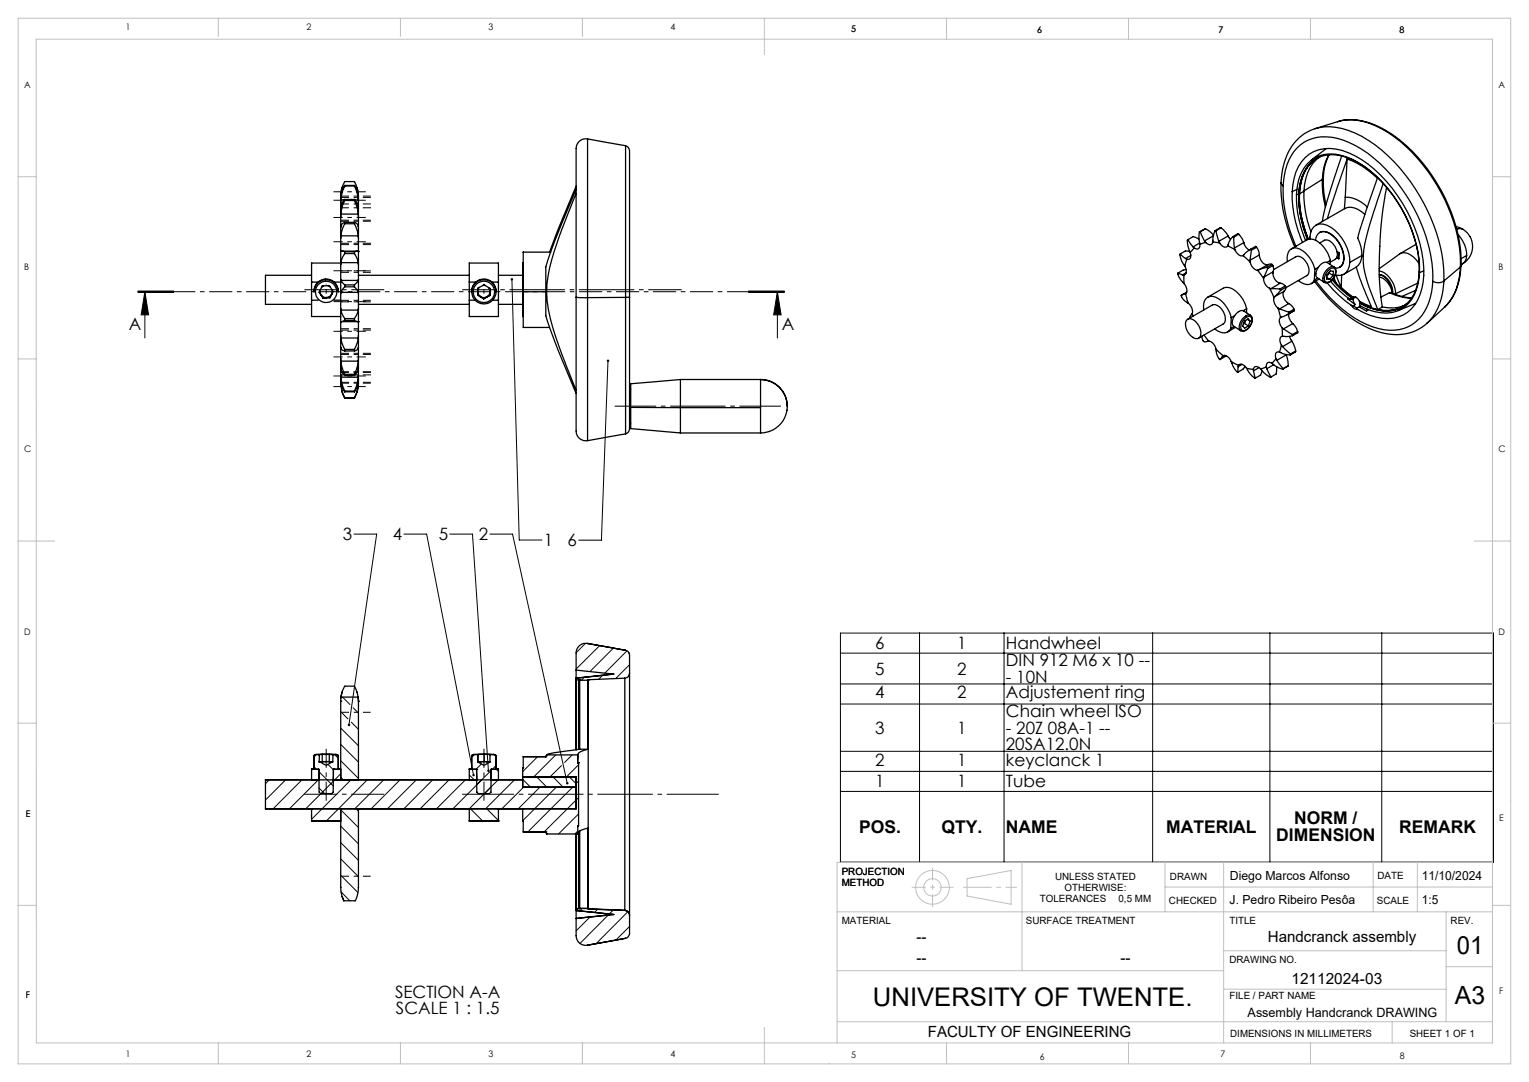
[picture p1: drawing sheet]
<svg xmlns="http://www.w3.org/2000/svg" width="420mm" height="297mm" viewBox="0 0 420 297" stroke-linecap="round" stroke-linejoin="round" font-family="sans-serif">
<g fill="none" stroke="#000" stroke-width=".35">
<path d="M161.4 38.1l10.4 1.9a1.83 1.83 0 0 1 1.1 2.2v39.4M361.3 35.3a13.2 13.2 0 0 0-8.7 10.1l-.7 4.7M361.3 35.3a16.8 16.8 0 0 1 12.7 2.1 46.7 46.7 0 0 1 18.9 22.1 41.5 41.5 0 0 1 3.7 17.6M367.4 33.4a17.2 17.2 0 0 1 14 2.8 45.7 45.7 0 0 1 20 35.6l-.1 1.2M367.4 33.4a15.4 15.4 0 0 1 12.2 2 44.6 44.6 0 0 1 18 21.1 38.9 38.9 0 0 1 3.5 16.8M367.4 33.4l-6.1 1.9M93.6 59.5v2.8M93.6 57.4v2.1M93.6 55.6v1.8M93.6 54.5v1.1M93.6 54v.5M93.6 54h.1"/>
<path d="M93.6 53.4l.5-2.4 .6-1.2h2.7l.8 2.2 .2 1.4M93.6 58.8v.7M93.6 58.8h4.8M93.6 54.9v.7M93.6 53.4v.6M93.6 54.9h1M93.6 53.4h.1M93.7 52.9l-.1 1.1M94 51.5l-.3 1M94.7 54.7v.3M94.7 55l-.6 1.3-.5 2.5M94.7 54.7a3.6 3.6 0 0 0-1.1 2.7"/>
<path d="M94.7 50.9l-.9 1.9-.2 1.2M94.7 50.9v.1M94.7 51l-.6 1.3-.5 2.6M94.7 55h2.7M94.7 54.7h2.7M94.7 51h2.7M94.7 50.9h2.7M97.4 55l.8 2.4 .2 1.4M97.4 54.7v.3M97.4 54.7a3.6 3.6 0 0 1 1.1 2.7M97.4 51l.8 2.4 .2 1.5M97.4 50.9v.1"/>
<path d="M97.4 50.9a7.6 7.6 0 0 1 1.1 4.2v.5M97.4 54.9h1M98.1 51.5l.2 .7M98.3 53.4h.1M98.4 52.8l.1 1.2M98.4 58.8l.1 .7M98.4 54.9l.1 .7M98.4 53.4l.1 .6M98.5 59.5v2.8M98.5 57.4v2.1M98.5 55.6v1.8M98.5 54v.6"/>
<path d="M158.3 40.7a2.54 2.54 0 0 1 3.1-2.5v43.5M158.3 40.8v40.8M158.3 53.1l-.8 1.9a117.5 117.5 0 0 0-6.9 20.7l-.5 4.4M158.3 51.9l-6.5 15.9a20.4 20.4 0 0 0-1.9 11.1v1.2M158.3 51.1l-4.8 11.3-2.5 6.8M171.8 40v41.6M351.9 50.1a39.2 39.2 0 0 0 3.8 17.7M351.9 50.1l.6 .9M352.5 51a15.2 15.2 0 0 1 4.7-11.2 11.7 11.7 0 0 1 11.8-1.3 36.4 36.4 0 0 1 17.2 15 42.4 42.4 0 0 1 7.4 23.7M352.5 51a38.5 38.5 0 0 0 3.5 16.6M355 52.6a12.8 12.8 0 0 1 4.7-10.3 11 11 0 0 1 10.7-.4 35.1 35.1 0 0 1 16.1 16 34.5 34.5 0 0 1 4.4 19.6 11.6 11.6 0 0 1-5.5 9 11.9 11.9 0 0 1-10.7-.6l-1.7-1M355 52.6a32.4 32.4 0 0 0 2.8 13.9"/>
<path d="M356.1 53.3a11.9 11.9 0 0 1 5.1-10 11.1 11.1 0 0 1 9.9 .3 35.5 35.5 0 0 1 16.8 19.8 29.3 29.3 0 0 1 2 11.5M356.1 53.3a29.9 29.9 0 0 0 2.5 12.7M356.2 52l-1.2 .6M356.8 53.3h-.7M356.8 53.3h.1M356.8 53.3a29.3 29.3 0 0 0 2.4 12.5M356.9 53.2a29.5 29.5 0 0 0 2.5 12.5l-.4-.9a29.1 29.1 0 0 1-2.1-11.6zM356.9 53.2h.1M356.9 53.2l-.1 .1M358.2 52.5a28.7 28.7 0 0 0 1.9 11.1M358.2 52.5l-1.3 .7M361.3 43.8a10.2 10.2 0 0 1 9.9-.1 31.5 31.5 0 0 1 13.8 13.7 32.4 32.4 0 0 1 4.8 17.3"/>
<path d="M361.3 43.8a11.2 11.2 0 0 0-4.5 9.5M361.3 43.7a11.4 11.4 0 0 0-4.5 9.6M361.5 43.6a11.1 11.1 0 0 0-4.6 9.6M362.4 43.1a11.2 11.2 0 0 0-4.2 9.4M362.6 43.1a9.6 9.6 0 0 0-5.5 8.3l-.2 1.8M363.2 49.2a25.8 25.8 0 0 0 .9 7.7M363.2 49.2l-5.1 3.3M363.5 48.9l-.3 .3M363.5 48.9a25.3 25.3 0 0 0 .7 7.3M364.3 40.8l-4.1 3.2M365 42.5a13.4 13.4 0 0 0-1.8 6.7M365.1 42.5l-.4 .8a13.4 13.4 0 0 0-1.2 5.6"/>
<path d="M368.5 42.8l-1.4 4.4a102 102 0 0 0-3.9 13.6M369.5 54.1a8.3 8.3 0 0 1 6.1 2.8M369.5 54.1l-.2 3.2M370 43.6a22.1 22.1 0 0 1 8.4 5.3l-3.4 9.7-2 6.7a10.5 10.5 0 0 1 1.1 4.8M370 43.6l-5.4 16.4M370 43.6l-.5 10.5M374.9 58.9a5 5 0 0 0-5.5-1.6l-8 4.5M379.9 50.4l-1.5 4.5a75.7 75.7 0 0 0-3.9 15.3M380.9 51.4a108.8 108.8 0 0 0-1.5 30.7l.3 2.2M85.6 75.6h-12.7v7.9h12.7M85.6 77.4h1.8M85.6 77.4v5"/>
<path d="M87.2 77.6a3.3 3.3 0 0 1 3.7-.7 3.3 3.3 0 0 1 2 3.2 3.3 3.3 0 0 0-3.3-3.3 3.3 3.3 0 0 0-3.3 3.3l.1-1.2zM87.9 79.6l.3 1.3M88.9 78.5l-.6 .4M90.1 78.4l.6 .4M91.2 79.5l.1 .6-.2 .7M91.5 80l-.4 .8M91.8 77.4h1.8M93.6 72.2h-8v5.2M93.6 76.7v3.8M93.6 69v3.6M93.6 72.6v4.1M93.6 65.3v3.7"/>
<path d="M93.6 62.3v3M93.6 76.7v.3M93.6 69h.1M93.6 77l1.1 1.2M93.6 69l1.1 .1M93.6 77h4.8M93.6 72.1v.5M93.6 72.1h4.8M93.6 64.7v.6M93.6 64.7h4.8M93.9 68.9h4.2M94.7 78.2v.5"/>
<path d="M94.7 78.7l-1.1 1.6M94.7 69.1v.5M94.7 69.6l-.6 1-.5 1.5M94.7 61a1.39 1.39 0 0 0-1.1 1.3M94.7 61v.4M94.7 61.4l-.6 1.2-.5 2.1M94.7 78.7h2.7M94.7 78.2h2.7M94.7 69.1h2.7M94.7 69.6h2.7M94.7 61.4h2.7M94.7 61h2.7"/>
<path d="M97.4 78.7l1 1.6M97.4 78.2v.5M97.4 69.6l1 2.5M97.4 69.1v.5M97.4 61.4l.8 2.2 .2 1.1M97.4 61v.4M97.4 61a1.37 1.37 0 0 1 1.1 1.3M98.4 77l-1 1.2M98.4 69l-1 .1M98.4 69h.1M98.4 72.1l.1 .5M98.4 64.7l.1 .6"/>
<path d="M98.5 76.7v3.8M98.5 65.3v7.3M98.5 72.6v4.1M98.5 62.3v3M98.5 75.6h30.4M98.5 76.7l-.1 .3M128.9 77.4v-5.2h8v5.2M128.9 77.4h1.8M128.9 77.4v5M131.7 78.9l-.4 1M132.6 78.3l.7 .1M134.2 78.9l.4 1.2"/>
<path d="M134.6 79.2l-.1 1.9M134.6 79.2l-1.6-1-1.7 .9-.1 1.9 1.7 1.1M134.6 79.2v.9M135.1 77.4h1.8M136.9 75.6h6.7M136.9 77.4v5M143.6 79.9v7h.1M143.6 79.9h.1M143.7 72.2h-.1v7.7M151.3 69.2h-7.6v10.9M323.6 75v.2a4.6 4.6 0 0 0 1.7 2.7M323.6 75l1.2 .5"/>
<path d="M324.2 69.7l-.1 .3a6.3 6.3 0 0 0 1.4 3.1M324.2 69.7l1.4 1.3M324.8 75.5h.4M325.2 75.5l.1 2.4M325.3 77.9a2.28 2.28 0 0 1 .4 2.7M325.5 73.1a1.59 1.59 0 0 1-.3 2.4M325.6 71l.4 .2M325.8 74l-.8 .2-1.4 .8M325.8 74.9l-1 .6M326 71.2l-.5 1.9M326.3 65.8l-.2 .2 .1 .8 .8 2.6M326.3 65.8l1.4 2"/>
<path d="M326.7 69l-1.1-.1-1.4 .8M327 69.4a1.09 1.09 0 0 1 .1 1.2 1.09 1.09 0 0 1-1.1 .6M327.1 70.1l-1.5 .9M327.7 67.8l.4 .3M328.1 68.1l-1.1 1.3M329.4 65.6l-1.7-.7-1.4 .9M329.5 63.7a6.6 6.6 0 0 0 .1 3.4M329.5 66.7l-1.8 1.1M329.6 67.1a.93 .93 0 0 1-.3 1.1 .93 .93 0 0 1-1.2-.1M329.7 63.6l-.2 .1M329.7 63.6l1.2 2.5M330.9 66.1l.3 .5"/>
<path d="M331.1 62.8l1.6 1 .6 .8M331.1 62.8l-1.6 .9M331.1 62.8l-1.4 .8M331.2 66.6l-1.6 .5M333.1 66.4a.91 .91 0 0 1-.7 .8 .91 .91 0 0 1-.9-.4l-.3-.2M333.1 66.4l1.9 .3M333.3 64.7l-2.4 1.4M333.8 63.3a5.9 5.9 0 0 0-.7 3.1M333.8 63.3l.2 .1M334 63.4l.8 2.8M334.8 66.2l.2 .5M335 66.7a1.39 1.39 0 0 0 2.2 .8"/>
<path d="M335.4 62.5l1.4 1.4 .6 .9M335.4 62.5l-1.6 .8M335.4 62.5l-1.4 .9M337.2 67.5l2 1.1M337.4 64.8l.6 1M337.4 64.8l-2.6 1.4M338.6 65l.3 .1M338.6 65l-1 1.3-.4 1.2M338.9 65.1l.2 3M339.1 68.1l.1 .5M339.2 68.6a2.1 2.1 0 0 0 2.3 1.6M340.3 64.3l1 1.4 .4 .9"/>
<path d="M340.3 64.3l-.3-.1-1.4 .8M340.3 64.3l-1.4 .8M341.5 70.2l1.9 1.7M341.7 66.6l.5 1.2 1 .8M341.7 66.6l-2.6 1.5M343.4 71.4v.5M343.4 71.9a2.83 2.83 0 0 0 2 2.3M343.5 68.4l-1.3 1-.7 .8M343.5 68.4l.2 .3M343.7 68.7l-.3 2.7M345.2 67.9l.6 1.3 .1 .8M345.2 67.9l-.3-.3-1.4 .8"/>
<path d="M345.2 67.9l-1.5 .8M345.4 74.2l1.7 2.2M345.8 74.1l-.4 .1M345.9 70a2.54 2.54 0 0 0 2.4 2.6M345.9 70l-2.5 1.4M347.1 76.4a3 3 0 0 0 1.6 2.7M347.2 76.1l-.1 .3M348 73.4l.2 .3M348 73.4l-2.2 .7M348.2 73.7l-1 2.4M348.3 72.6l-2.5 1.5M348.7 79.1l1.3 2.6"/>
<path d="M348.7 79.1l.4 .1M349.1 79.2l2.5 .1M349.4 72.6h-1.1M349.4 72.6l.2 .3M349.4 72.6l-1.4 .8M349.6 72.9l.2 1-.1 .7M349.6 72.9l-1.4 .8M349.7 74.6a2.83 2.83 0 0 0 1.9 3.1M349.7 74.6l-2.5 1.5M349.8 74l6.2-3.5a2.48 2.48 0 0 1 2.8 1.5 2.69 2.69 0 0 1 .2 3.7l-5.8 3.3M351.6 79.3l.2 .4M351.6 77.7l1 .4 .4 .4"/>
<path d="M351.6 77.7l-2.5 1.5M351.8 79.7l-1.6 1.7M352.7 79.9a2.57 2.57 0 0 0 1.3 3.4M352.7 79.9l-2.5 1.5M353 78.5l.2 .3M353 78.5l-1.4 .8M353.2 78.8l-.1 .7-.4 .4M353.2 78.8l-1.4 .9M353.7 71.8a2.79 2.79 0 0 1 2-3.8 7 7 0 0 1 5.3 5.3l.2 .6M354.7 68.3l4.3-2.4a3.3 3.3 0 0 1 3.8 1.1 9.1 9.1 0 0 1 2.6 4.5M359.9 65.6a3.4 3.4 0 0 1 3.6-4.1 11 11 0 0 1 7.2 9.3l.1 1.2M361 76.9a2.37 2.37 0 0 1-3.8 .5l-.5-.4"/>
<path d="M361.1 77.3a36.7 36.7 0 0 0 17.6 13.8 13.2 13.2 0 0 0 13.4-2.5M361.2 73.9l-.2 3M361.4 66a2.34 2.34 0 0 1 1.4-2.3 2.34 2.34 0 0 1 2.6 .5 8.6 8.6 0 0 1 3.7 6.9M361.5 77.1a35.3 35.3 0 0 0 15.5 12.6 11.4 11.4 0 0 0 12.8-2.2 15.7 15.7 0 0 0 3.8-10.3M362 76.3l-1 .6M362.1 73.4l-.9 .5M362.4 76.6l-2.2 1.3M362.5 63.8h.1M362.6 63.8a3.1 3.1 0 0 1 3.7 1 8.5 8.5 0 0 1 2.9 6.2M362.9 72.5l1-.5h.5l2.1 1.3a2.59 2.59 0 0 1-.7 3.7 1.65 1.65 0 0 1-2 .5l-1.9-1.2a2.31 2.31 0 0 1 .4-3.1zM363.7 66a2.78 2.78 0 0 1 3.2 2.1l.4 1M363.9 65.9l-1.4 .8"/>
<path d="M364.5 76.2l.8 .5M364.5 75.7l.2-.2zM364.5 77.6l.1 .1a32.9 32.9 0 0 0 6.6 6.1M364.9 74.2a1.06 1.06 0 0 1 1-.6 1.06 1.06 0 0 1 1 .8 2.95 2.95 0 0 1-2.5 3.1 1.63 1.63 0 0 1-.1-2.6zM365.1 74.8l-.4 .7M365.1 75l1.1 .6M365.1 75l-.4 .5M365.2 74.7l-.1 .3M365.4 71.5l-.9 .5M365.4 71.5v1.1M365.5 77.2a29.5 29.5 0 0 0 5.2 4.9M365.9 76.8a32.3 32.3 0 0 0 5.5 5 30.9 30.9 0 0 1-5.5-5z"/>
<path d="M366.2 75.6l-.9 1.1M366.2 75.6l.1-1.1-.9-.1-.9 1-.1 1.2 .9 .1M366.4 76.2l.6 1.4-.9-.9 .9 1 4.5 4M366.5 73.3a2.48 2.48 0 0 0-2.8 1.8 1.8 1.8 0 0 0 .1 2.4M367 75.5l1.4 3.4M367.2 70.7l-.5 .5-1.3 .8M367.3 69.1l-.1 1.6M367.3 69.1l.5 .4v1.5l-.6-.3M367.7 69.4l.1 1.5M368.4 78.9l3.2 2.6M368.5 75.5l-.1 3.4M369.1 71.1a2.16 2.16 0 0 1-2.3 2.5"/>
<path d="M369.2 71a2.4 2.4 0 0 1-1.2 2.3M369.2 71l-.1 .1M370.8 72a3.1 3.1 0 0 1-4 3.5M372.6 73.3l1.6 4.9 2.5 6-3.3-1.5M372.6 73.3l-3.4 2M374.1 70.1a3.8 3.8 0 0 1-1.5 3.2M374.1 70.1l.4 .1M374.1 70.1l-3.3 1.9M374.5 70.2a29.7 29.7 0 0 0 2.8 11.8l1.2 3M378.8 74.4a6.4 6.4 0 0 1 4.5 6.2M378.9 76.1a5.1 5.1 0 0 1 3.5 4M378.9 75.4a4.6 4.6 0 0 1 3.7 4.7"/>
<path d="M378.9 75.5a4.7 4.7 0 0 1 3.5 4.6M388.8 79.7l-3.7 1.7M389 67.1l-4.4 2.5M389.4 77.7l-6.1 2.9M389.8 74.7a10.9 10.9 0 0 1-4.7 9.6M389.8 72.4l-.2-.3a5.3 5.3 0 0 0-4.3-2.7l-.9 .3-5.6 4.1M389.8 74.7l.1 .2M389.9 74.9a11.5 11.5 0 0 1-5 10 11.5 11.5 0 0 1-11.4-1.1l.1-.5M391.1 74.3l-1.2 .6M396.6 77.1a2.88 2.88 0 0 1-3 .1M396.6 77.1a15.7 15.7 0 0 1-4.6 11.5l4.8-4.3M399.9 62.2l2.1 .8"/>
<path d="M400.1 62.9a1.96 1.96 0 0 1 1.9 .1M400.5 64.4l.2 .2a8.4 8.4 0 0 1 2.2 5.5M401.1 73.3a15.5 15.5 0 0 1-4.3 11M401.1 73.3l-4.5 3.8M401.3 73a15.8 15.8 0 0 1-4.5 11.3M401.3 73l-.2 .3M401.7 72.4l-.4 .2M402 63a5.5 5.5 0 0 1-.3 9.4 2.41 2.41 0 0 0 1.2-2.3M402.9 70.1l-1.5 .9M85.6 82.4v4.5h8M85.6 82.4h1.8M87.7 80.2l1 1.6"/>
<path d="M87.7 80.2l.8-1.7 2-.1 1 1.6-.9 1.7M87.7 80.2l.5 .7M88.2 80.9a1.66 1.66 0 0 0 1.5 .8M89.7 81.7l-1 .1M90.6 81.7l-1.9 .1M90.6 81.6v.1M90.6 81.6l-.9 .1M91.1 80.8a1.68 1.68 0 0 1-1.4 .9M91.1 80.8l-.5 .8M91.8 82.4h1.8M93.6 84.7v7.5M93.6 80.5v4.2"/>
<path d="M93.6 95.4a1.1 1.1 0 0 0 1.1 .9M93.6 92.2v3.2M93.6 95.4v3M93.6 98.4v2.3M93.6 88.3h.1M93.6 84.7v.4M93.6 92.2v.6M93.6 98.4v.7M93.6 85.1l1.1 2.4M93.6 92.8l.2 1.1 .9 2M93.6 99.1l.2 1.3 .9 2.4M93.6 80.3v.2"/>
<path d="M93.6 80.3h4.8M93.6 85.1h4.8M93.6 92.8h4.8M93.6 99.1h4.8M93.7 88.3h4.6M94.7 87.5v.4M94.7 87.9l-1.1 .4M94.7 95.9v.4M94.7 87.5h2.7M94.7 87.9h2.7M94.7 95.9h2.7M94.7 96.3h2.7"/>
<path d="M97.4 87.9l1 .4M97.4 87.5v.4M97.4 95.9v.4M98.4 85.1l-1 2.4M98.4 88.3h.1M98.4 92.8l-1 3.1M98.4 99.1l-.5 2.4-.5 1.3M98.4 80.3l.1 .2M98.5 84.7v7.5M98.5 80.5v4.2M98.5 92.2v2.8a1.19 1.19 0 0 1-1.1 1.3M98.5 95.3v3.1"/>
<path d="M98.5 98.4v2.3M98.5 83.5h30.4M98.5 84.7l-.1 .4M98.5 92.2l-.1 .6M98.5 98.4l-.1 .7M128.9 82.4v4.5h8v-4.5M128.9 82.4h1.6M129.6 80.1a3.3 3.3 0 0 1 3.3-3.5 3.3 3.3 0 0 1 3.3 3.5M131.2 80.1l.4 .9 .4 .4M131.2 80.9l.8 .5M132 81.4l.9 .5M132.9 81.9v.2"/>
<path d="M134.5 81.1l-1.6 1M134.5 81.1l-1.6 .8M134.6 80.1a1.65 1.65 0 0 1-2.6 1.3M135.3 82.4h1.6M136.9 83.5h6.7M143.7 80.1v9.7M143.7 89.9h7.3M143.7 80.1h6.2M149.9 80.1v1.2a19.1 19.1 0 0 0 1.7 10.4l6.7 16.3M149.9 80.1h.2M150.1 80.1a57.8 57.8 0 0 0 4.7 18.3l3.5 8.7M158.3 81.6v31.7a20.6 20.6 0 0 0 .3 6.3 2.64 2.64 0 0 0 2.8 1.3"/>
<path d="M158.3 81.6l3.1 .1M161.4 81.7v39.2M171.8 81.6v37.5M171.8 81.6l-10.4 .1M172.9 81.6v36.1a1.44 1.44 0 0 1-1.1 1.4M172.9 81.6h-1.1M325.4 80.7l-1 .4 .2 .4a3.7 3.7 0 0 0 1.8 1.7M325.5 80.7h-.1M325.7 80.6l.7 2.6M325.7 80.6l-.1 .1M325.8 80.5l-.4 .2M326 80.2l-1.4 .8"/>
<path d="M326 87.8a2.27 2.27 0 0 1 3.1 1.4 2.75 2.75 0 0 1 .1 3.6 3 3 0 0 1-3.3-2.4l-.3-1.7zM326.2 87.6l6.8-3.9a2.93 2.93 0 0 1 3.3 2.5 2.17 2.17 0 0 1-.3 2.7l-6.8 3.9M326.4 83.2a2.86 2.86 0 0 1 1.1 2.9M327.5 86.1l-.7 1.2M327.5 86.1l.3 .6M330.2 92.3l.4 1.4 .7 .1 .7-.2M330.7 85.1a2.78 2.78 0 0 1 2-3.8 7.4 7.4 0 0 1 5.5 5.9M330.8 92l1.2 1.6M331.7 81.6l4.3-2.5a3.7 3.7 0 0 1 4.3 1.6l1.2 1.6 .9 2.4M332 93.6a2.69 2.69 0 0 1 2 2.3M334 95.9l2 1.7M334 95.9a3.6 3.6 0 0 0 1 2.6l.1 .2"/>
<path d="M335.8 97.9l-.7 .8M336 97.6a1.93 1.93 0 0 1 2.2 1.6M336 97.6l-.2 .3M336.3 97.5l-.5 .4M336.8 97.7l-1.7 1M338.1 90.2a2.22 2.22 0 0 1-3.4 .7l-1-.6M338.2 99.2l2 1.1M338.2 99.2l.9 2.1 .9 .9M338.2 87.2l-.1 3M339 89.6l-.9 .6M339.2 86.6l-1 .6M339.4 89.8l-2.2 1.3"/>
<path d="M341.8 87.6a1.15 1.15 0 0 1 1-.8 1.15 1.15 0 0 1 1.1 .7 3.1 3.1 0 0 1-2.4 3.3 1.33 1.33 0 0 1-.4-2.1zM341.8 88.8l1.1 .7M342.1 88.1l-.5 .8 .2-.1M342.1 88.1l-.3 .7M342.1 88v.1M342.4 84.7l-.9 .6M342.4 84.7v1.2M342.7 87.7l.7 .5M343.4 88.2l-.5-.7-1.1 .7-.5 1.3 .6 .6 1-.6M343.4 88.2l-.5 1.3M343.5 86.6a2.65 2.65 0 0 1-.8 3.7l-.9 .6-1-.1M343.5 86.6l-1.9-1.3a2.98 2.98 0 0 0-3.1 3.1l.3 1.1 2 1.3"/>
<path d="M343.5 86.6a2.61 2.61 0 0 0-2.9 2.2l-.2 1.2 .4 .8M349.4 99.7a.92 .92 0 0 0-1.2-.1 .92 .92 0 0 0-.4 1.1M349.4 99.7l1 .8 1.9 .8M350 81.7a2.75 2.75 0 0 0 1 2.9M350.2 81.4l-.2 .3M350.5 98.4l-1.1 1.3M350.5 98.4l.2 .5M350.7 98.9l1.8 2.3M351 84.6l.8 2.6M351 84.6l.5 .2M351.4 96.6a.96 .96 0 0 0-1 .4 .96 .96 0 0 0 0 1.1l.1 .3M351.4 96.6a5.7 5.7 0 0 0 3 .8"/>
<path d="M351.5 84.8l2.5 .9M351.8 87.2a2.08 2.08 0 0 0 .4 2.8M352 94.7l-.6 1.9M352 94.7l.3 .4M352.2 90v2.3M352.2 90l.4 .3M352.2 92.3a1.35 1.35 0 0 0-.4 2.1l.2 .3M352.3 95.1l2.2 2.1M352.6 90.3l2.4 1.5M353.2 97.3l.1 .1M353.3 97.4l.3 .8 .3 2.2M353.3 97.4l-2.6 1.5"/>
<path d="M354 83.3l1.1 .9 .4 .7M354 83.3l-2.5 1.5M354 85.7l.2 .3M354 86.1a2.95 2.95 0 0 0 1.1 2.7M354.2 86l-2.4 1.2M354.2 92.3l.7 1.4M354.5 97.2l-.1 .2M354.9 93.7l1 2.6M354.9 93.7l-2.6 1.4M355 91.8l.1 .3M355.1 92.1l-.9 .3-2-.1M355.1 88.8l1 1.3 .3 .9"/>
<path d="M355.1 88.8l-2.5 1.5M355.5 84.9l.1 .3M355.5 84.9l-1.5 .8M355.6 85.2l-2 1.2M355.6 85.2l-1.4 .8M355.9 96.3l-.1 .3-1.4 .8M355.9 96.3l-1.4 .9M356.4 91l.1 .3-1.4 .8M356.4 91l-1.4 .8M370.2 81.7v.4l2 1.5M370.7 82.1l.5 .1M371.2 83.8a1.86 1.86 0 0 0 1.8 1.1"/>
<path d="M371.2 83.8l.7 .2M371.3 81.9l-.6 .2M371.3 81.9l-.1 .3M371.5 81.7l-.2 .2M371.6 81.5a1.55 1.55 0 0 1 1.8 1.2M371.6 81.5l-.1 .2M371.7 82l.5 1.6M371.7 82h.1M371.7 82l-.5 .2M371.9 84l.8 .5M372.2 83.6l-.3 .4M372.4 81.6l-.7 .4"/>
<path d="M372.7 84.5l.3 .4M373.3 84.3l-.6 .2M373.3 84.3l2.1 1.1M373.4 82.7l.4 .4M373.6 83.3a11.8 11.8 0 0 0 11.2 1.2M373.6 83.2a11.8 11.8 0 0 0 11.2 1.3M373.6 83.2v.1M373.8 83.1a11.6 11.6 0 0 0 11.2 1.2M373.8 84.1l-.5 .2M373.8 83.1l-.2 .1M375.4 84.8v.3M375.4 85.1v.3"/>
<path d="M375.7 84.9l-.3 .2M375.9 85l-.5 .4M379.7 84.3l-1.2 .7M381.7 80.4l.3-.1a16.2 16.2 0 0 0 5.8 1.5M381.7 80.4a14.4 14.4 0 0 0 6 1.4M381.7 80.4l-2.4 1.2M382.4 80.1v.3M382.6 80.1l-.1 .4M382.6 80.1l-.2 .2M383.3 80.6v.2M385.1 84.2l-.3 .3M385.4 84.1l-.3 .1"/>
<path d="M385.6 83.9a10.1 10.1 0 0 1-5.9 .4M386.4 83.4a8.7 8.7 0 0 1-7.9 1.6M388.9 83.3l-4.9 2M93.6 104.9v1.1M93.6 100.7a3 3 0 0 0 1.1 2.4M93.6 100.7v2.1M93.6 104.1a6 6 0 0 0 1.1 3.5M93.6 102.8v1.3M93.6 104.1v.8M93.6 102.8v.7M93.6 104.9v.7M93.6 103.5l.2 1.4 .9 2.4"/>
<path d="M93.6 105.6l.2 1.4 .9 2.2M93.6 103.5h4.8M93.6 105.6h.2M93.8 107.1l.9 2.2M94.7 102.8v.3M94.7 107.3v.3M94.7 109.2v.1M94.7 102.8h2.7M94.7 103.1h2.7M94.7 107.3h2.7M94.7 107.6h2.7M94.7 109.2h2.7"/>
<path d="M94.7 109.3h2.7M97.4 102.8v.3M97.4 107.3v.3M97.4 109.2v.1M98.2 105.6h.2M98.4 103.5l-.5 2.5-.5 1.3M98.4 105.6l-.5 2.4-.5 1.2M98.5 104.9l-.4 2.7-.7 1.7M98.5 100.7a3 3 0 0 1-1.1 2.4M98.5 100.7v2.1M98.5 104.1a6.1 6.1 0 0 1-1.1 3.5M98.5 102.8v1.3"/>
<path d="M98.5 104.1v.8M98.5 102.8l-.1 .7M98.5 104.9l-.1 .7M171.8 119.1l-10.4 1.9M172.9 106.9h.3M172.9 116.2h.3M172.9 111.8h.3M173.2 111.8l13.7 .1M186.9 104.2h22M186.9 104.2l-13.7 1.1v6.5M186.9 104.2v7.7M186.9 111.9v6.9"/>
<path d="M186.9 111.9h22M208.9 104.2a7.3 7.3 0 0 1 7.4 7.3M208.9 104.2v7.7M208.9 111.9v6.9M208.9 104.2h.1M216.3 111.5a7.3 7.3 0 0 1-7.4 7.3h-22l-13.7-1.2v-5.8M340.1 100.6l-.1 1.6M340.2 100.3a1.24 1.24 0 0 1 2 .4l.2 .4M340.2 100.3l-.1 .3M341.2 100l-1.1 .6M342 100.6l-.6 .7-1.4 .9M342.4 101.1l1.9 .3"/>
<path d="M342.4 101.1a5.7 5.7 0 0 0 2.3 2.7h.1M344.3 101.8l.5 2M344.3 101.4v.4M345.9 100.9l-1.6 .9M346.3 101.2a1.02 1.02 0 0 0-1.1-.6 1.02 1.02 0 0 0-.9 .8M346.3 101.2a5.9 5.9 0 0 0 2.7 2.3h.1M346.7 101.8l-.4 1.2-1.5 .8M347.8 100.7l-1.5 .5M347.8 100.7l.2 .5M348 101.2l1.1 2.3M349.9 100.1l-1.9 1.1M350.7 100.7l-.1 2-1.5 .8"/>
<path d="M352.5 101.2l-.2 .1M353.9 100.4l-1.6 .9M353.9 100.4l-1.4 .8M161.4 176.6l10.4 1.9M161.4 176.6a2.63 2.63 0 0 0-3.1 2.6v4.7M161.4 176.6h.1M171.8 178.5a1.37 1.37 0 0 1 1.1 1.3v5M172.8 179.2v.1M93.6 192.5h.1M93.6 192.4v21.7M93.7 191.3l-.1 1.2M93.7 191.3l.4-1.8 .6-1.2h2.7l.7 1.9 .3 1.1"/>
<path d="M93.7 191.3h4.7M93.8 190.4l-.2 1.2M94 189.9l-.1 .3M98.1 189.9v.1M98.4 191.2l.1 1.3M98.4 191.3l.1 1.2M98.5 192.5h.1M98.5 192.5v21.6M158.3 183.9l10.3 1.1M158.3 183.9v21.9v-19.6M158.3 186.2h.1M158.3 186.2l.2 .3 .4 .2"/>
<path d="M158.9 186.7v19M158.9 186.7h.1M159 186.7h.2M159 186.7v19M159.2 186.7h.1M159.2 186.8v18.9M159.2 186.7h2.3M161.5 186.8v18.9M161.5 186.7h.1M161.6 186.6v62.8M161.6 186.6l-.1 .1M168.6 185l-10.3 1.1"/>
<path d="M168.6 185l-10.3 1.2M171.6 186.2v63.7M171.6 186.2l-10 .4M172.9 184.8a1.37 1.37 0 0 1-1.3 1.4M172.9 184.8v66.4M85.6 211.2h2v2.9M86.3 207.5h.1M86.3 207.5v3.7v-3.5M86.3 211h-.7v3.1M86.6 207.1l-.3 .4M86.6 207.1h1.1M86.8 207.1l-.5 .2"/>
<path d="M87.4 211.2l.2 .1 .1 6.1 .4 .4h3l.4-.4 .1-6.1 .2-.1M87.5 211.2h.1M87.7 209.2h.2M87.7 207.1v2.1M87.9 209.2l1.7 .8 1.7-.8M88.1 209.1l-.2 .1M88.1 209.1l-.4 .1M88.5 207.1h2M88.5 207.1h-.8M88.5 207.1v2M88.5 209.1h-.4M88.5 209.1h2"/>
<path d="M90.5 207.1h1M90.5 209.1h.5M90.5 207.1v2M91 209.1h-2.9M91 209.1l.3 .1M91 209.1h.4M91.6 211.2l-.1 2.9M91.6 211.2h.1M91.6 211.2h2M92.1 207.1h-5.5M92.1 207.1h.4M92.2 207.1l.6 .2"/>
<path d="M92.5 207.1l.4 .4M92.5 207.1h-1l-.1 2.1h-.1M92.9 207.5h.1M92.9 207.5v3.7v-3.5M92.9 211h.7M128.9 211.2h2M129.6 207.5h.1M129.6 207.5v3.7v-3.5M129.6 211h-.7v3.1M130 207.1l-.4 .4M130 207.1h1.2M130.2 207.1l-.6 .2"/>
<path d="M130.8 211.2l.1 .1 .1 6.1 .4 .4h3l.5-.4v-6.1l.2-.1M130.9 211.2l.1 2.9M130.9 211.2h.1M131.2 209.2h.1M131.2 209.2l1.7 .8 1.7-.8M131.2 207.1v2.1M131.3 207.1h-.1M131.3 207.1v2M131.3 209.1l-.1 .1M131.3 209.1h.8M132.1 209.1l-.9 .1M132.1 209.1h1.7"/>
<path d="M133 207l1.6 .1M133 207l-1.7 .1M133 209.1h.8M133 207v2.1M133 209.1h-.9M133.8 209.1l.8 .1M133.8 209.1h.8M134.6 207.1h1.3M134.6 207.1v2.1M134.6 207.1h.1M135.5 207.1h-5.5M135.5 207.1h.4"/>
<path d="M135.5 207.1l.6 .2M135.9 207.1l.3 .4M136.2 207.5v3.7v-3.5M136.2 207.5h.1M136.2 211h.7v3.1M136.9 211.2h-2v2.9M143.6 210.7h.1M143.6 213.2h14.7v8.8M143.6 214.1l-70.7-.1v8M143.6 210.7v5.4h14.7M143.6 213.4h14.7v8.6M143.6 213.3h14.7"/>
<path d="M149.9 207.7h.1M149.9 207.7h-6.2v3M150.1 207.2l-.2 .5M150.1 207.2h8.6M158.7 209.4h.2M158.7 207.2v2.2M158.9 209.4h.1M158.9 209.4v17.3M159.2 205.7l-7 .9-2 .5M159.2 205.7h2.3M161.5 205.7l-2 .6-.7 .5-.1 .4M72.9 222h.1"/>
<path d="M85.6 225.4h.1M85.6 222v3.4M85.6 225.4h8M93.6 222v21.6l.3 2.4 .5 1.3M98.5 222v21.6a8.8 8.8 0 0 1-.9 3.7h-3.2M128.9 225.4h.1M128.9 222v3.4M128.9 225.4h8M136.9 225.4h.1M136.9 222v3.4M143.6 225.4h.1M143.6 222v3.4"/>
<path d="M143.7 228.4h6.2l.3 .5M143.7 225.4v2.9h6.2l.3 .6M150.2 228.9h.1M158.3 222h-85.4M158.7 226.7h.2M158.7 226.7v2.2h-8.5M158.7 228.8a1.12 1.12 0 0 1 1.1-1l1.7-.5v22M158.9 228.4v20.9M159 228.3v21M159.2 228.1v21.2M94 246.1l.4 1.2M158.3 249.9l10.3 1.1"/>
<path d="M158.3 249.8v-20.9v23.2M158.3 252.1v4.7a2.61 2.61 0 0 0 3.1 2.6M158.9 249.3l-.4 .2-.2 .4M158.9 249.4l-.4 .2-.2 .3M158.9 249.3v.1M158.9 249.3h.1M159 249.3l.2 .1M159 249.3v.1M159.2 249.3l-.2 .1M159.2 249.3h2.3M161.4 259.4h.1M161.5 249.3h.1"/>
<path d="M161.5 249.3l.1 .1M161.5 249.4l.1 .1M161.6 249.5l10 .4M161.6 249.4l10 .5M161.6 249.5h.1M168.4 251l-10.1 1.1M168.6 251l-10.3 1.1M171.6 249.9a1.39 1.39 0 0 1 1.3 1.3v5.1a1.44 1.44 0 0 1-1.1 1.3M171.6 249.9l.5 .1 .6 .6M171.6 249.9h.1M171.8 257.6l-10.4 1.9M171.8 257.6l-10.4 1.8"/>
<path d="M172.9 251.2h.1"/>
<circle cx="89.6" cy="80.1" r="2.94"/>
<circle cx="132.9" cy="80.1" r="3.3"/>
<circle cx="132.9" cy="80.1" r="2.92"/>
</g>
<g fill="none" stroke="#000" stroke-width=".27">
<path d="M37.8 79.9h10M140.6 76.7l2 71.5h6.3M205.5 79.9h10M37.8 80.3h10zM37.8 80.1h10M39.8 80.1l1 6.3h-2zM39.8 80.1v12.7M167 99.1l-1.8 49.2h-6.2M205.5 80.1h10M205.5 80.3h10M213.5 80.1l1.1 6.3h-2.1zM213.5 80.1v12.7"/>
<path d="M97.2 146.6h6.3l-7.7 52.4M110.9 146.6h6.3l12.9 66.2M123.5 146.6h6.3l4.4 65M134.5 146.6h6.3l15 68.4M160.8 176.6l-2.5 2.6M164.7 177.2l-6.4 6.5M168.5 177.9l-6.4 6.4M172.2 178.6l-6.1 6.2M230.9 173.8h179.3v62.8h-179.3zM230.9 179.3h179.3M252.6 173.8v62.8M275.8 173.8v62.8"/>
<path d="M316.6 173.8v62.8M348.8 173.8v62.8M379.6 173.8v62.8M93.6 199.8l4.9 4.9M93.6 195.3l2 2M94.1 191.3l2 2.1M96.5 198.2l2 2M97 194.3l1.5 1.4M160.5 185.9l-.8 .8M165.5 185.4l-1 1M172.9 182.5l-3.8 3.8M230.9 187.7h179.3"/>
<path d="M230.9 193.2h179.3M74 214.1l-1.1 1M78.5 214.1l-5.6 5.5M82.9 214.1l-7.9 7.9M85.9 211.2l-.3 .2M86.3 210.5l.7 .7M87.4 207.1l.3 .3M87.6 213.9l-8.1 8.1M87.6 211.8l3.9 4M87.6 216.3l1.5 1.5M90.1 209.8l1.5 1.5M91.9 207.1l1 1"/>
<path d="M93.6 212.4l-9.6 9.6M93.6 213.3l.7 .8M93.6 208.8l4.9 4.9M93.6 204.3l4.9 4.9M96.4 214.1l-10.8 10.8M100.9 214.1l-11.3 11.3M105.4 214.1l-7.9 7.9M109.9 214.1l-7.9 7.9M114.4 214.1l-8 7.9M118.9 214.1l-8 7.9M123.4 214.1l-8 7.9M127.8 214.1l-7.9 7.9"/>
<path d="M128.9 212.7l1.4 1.4M130.3 207.1l-.7 .7M132.2 209.7l-1.4 1.5M132.3 214.1l-7.9 7.9M134.8 207.1l-.2 .2M134.9 211.5l-3.9 3.9M136.2 210.1l-.9 1.1M136.3 211.2l.6 .5M136.8 214.1l-7.9 7.9M141.3 214.1l-7.9 7.9M143.6 213.9l2.1 2.2M143.8 216.1l-5.9 5.9"/>
<path d="M147.6 213.4l2.6 2.7M147.7 207.7l-4.1 4.1M148.3 216.1l-5.9 5.9M152 213.4l2.7 2.7M152.6 207.2l-5.9 6M152.8 216.1l-9.2 9.2M154.2 210.1l-3 3.1M156.5 213.4l1.8 1.7M157.2 207.2l-2.1 2.1M157.3 216.1l-12.3 12.2M158.9 209.9l-3 3.1M158.9 218.9l-9.4 9.4"/>
<path d="M158.9 214.4l-.6 .7M230.9 206.2h179.3M230.9 211.7h179.3M230.9 217.2h179.3M93.6 235.8l4.9 4.8M93.6 231.3l4.9 4.8M93.6 226.8l4.9 4.8M93.6 222.3l4.9 4.9M97.8 222l.7 .7M129.2 222l3.4 3.4M133.7 222l3.2 3.2M158.7 228.1l-.8 .8"/>
<path d="M158.9 223.4l-5.5 5.5M93.6 240.2l4.7 4.8M93.7 244.8l2.4 2.5M159.9 249.4l-.7 .6M162 251.7l-3.7 3.8M164.1 249.6l-.8 .9M167 251.2l-7.7 7.7M168.5 249.8l-1.1 1.1M172.5 250.3l-8.8 8.7M172.9 254.3l-3.7 3.7"/>
</g>
<g fill="#000">
<path d="M166.8 98.8a.34 .34 0 0 0 0 .5 .34 .34 0 0 0 .5-.1 .34 .34 0 0 0-.3-.5v.4v-.4zM140.4 76.4a.34 .34 0 0 0 0 .5 .34 .34 0 0 0 .5-.1 .34 .34 0 0 0-.3-.5v.4v-.4zM155.5 214.8l.1 .4 .3 .1-.1-.3 .1 .3a.35 .35 0 0 0 .2-.5 .35 .35 0 0 0-.6 0zM133.9 211.3v.5l.3 .1v-.3v.3l.3-.2-.2-.4zM95.7 198.7l-.1 .5 .2 .1v-.3v.3h.3l.1-.5zM129.9 212.5l-.1 .5 .3 .1v-.3v.3l.2-.1 .1-.4z"/>
<path d="M213.5 80.1l1.1 6.3h-2.1zM39.8 80.1l1 6.3h-2z"/>
<path d="M149.8 228.3a.18 .18 0 0 1 .3 0 .18 .18 0 0 1-.3 0zM143.5 228.3a.2 .2 0 0 1 .4 0 .2 .2 0 0 1-.4 0z"/>
</g>
<g fill="none" stroke="#c0c0c0" stroke-width=".27">
<path d="M5 5h410v287h-410zM9.9 10.8h400.1v275.5h-400zM60 5v5M110 5v5M160 5v5M210 5v10M260 5v5.8M310 5v5.8M360 5v5.8M5 48.5h5M410 48.5h5M5 98.5h5"/>
<path d="M410 98.5h5M5 148.5h10M405 148.5h10M5 198.5h5M410 198.5h5M280.7 236.7v29.7M320 236.7v13.6M336.1 236.7v49.6M377.2 236.7v13.6M389.3 236.7v13.6M410 236.7h-180.1v49.6M5 248.5h5"/>
<path d="M229.9 250.3h180.1M265.6 241.2l12.1-2.3v9.3l-12.1-2.2zM320 243.5h90M397.2 250.3v30.2M410 248.5h5M229.9 266.4h106.2M336.1 271.5h61.1M336.1 261h61.1M397.2 265.4h12.8M60 286.3v5.7M110 286.3v5.7M160 286.3v5.7"/>
<path d="M210 282v10M229.9 280.5h180.1M260 286.3v5.7M310 286.3v5.7M360 286.3v5.7M382.4 280.5v5.8"/>
<circle cx="256.1" cy="243.6" r="2.39"/>
<circle cx="256.1" cy="243.6" r="4.6"/>
</g>
<path d="M105.6 79.5h-22M105.5 218h-21.9" fill="none" stroke="#000" stroke-width=".27" stroke-dasharray="15.2 1.3 1.3 1.3" stroke-dashoffset="6.2" stroke-linecap="butt"/>
<path d="M89.6 77.9v4.2M132.9 77.9v4.2" fill="none" stroke="#000" stroke-width=".27" stroke-dasharray="15.2 1.3 1.3 1.3" stroke-dashoffset="15.1" stroke-linecap="butt"/>
<path d="M168.8 111.5h45.7" fill="none" stroke="#000" stroke-width=".27" stroke-dasharray="15.2 1.3 1.3 1.3" stroke-dashoffset="3.8" stroke-linecap="butt"/>
<path d="M187.3 79.5h-60.4" fill="none" stroke="#000" stroke-width=".27" stroke-dasharray="15.2 1.3 1.3 1.3" stroke-dashoffset="6" stroke-linecap="butt"/>
<path d="M101.9 53.8h-8.2M101.9 54.2h-8.2M101.9 74.8h-8.2M101.9 74.4h-8.2M101.9 82.8h-8.2M101.9 82.4h-8.2M101.9 105.2h-8.2M101.9 104.9h-8.2M101.8 195.5h-8M101.8 240.5h-8.1" fill="none" stroke="#000" stroke-width=".27" stroke-dasharray="15.2 1.3 1.3 1.3" stroke-dashoffset="13.1" stroke-linecap="butt"/>
<path d="M100.5 59.7h-8.9M100.5 52.6h-8.9M100.5 55h-8.9M100.5 66.4h-8.9M100.5 74.3h-8.9M100.5 82.8h-8.9M100.5 90.9h-8.9M100.5 98h-8.9M100.5 106.1h-8.9M100.5 103.2h-8.9" fill="none" stroke="#000" stroke-width=".27" stroke-dasharray="15.2 1.3 1.3 1.3" stroke-dashoffset="12.7" stroke-linecap="butt"/>
<g fill="none" stroke="#000" stroke-width=".27" stroke-dasharray="15.2 1.3 1.3 1.3" stroke-dashoffset="13" stroke-linecap="butt">
<path d="M101.9 56h-8.2M101.9 57h-8.3M101.9 60.7h-8.2M101.9 60.4h-8.2M101.9 67.1h-8.2M101.9 66.8h-8.3M101.9 97h-8.2M101.9 97.3h-8.2M101.9 90.2h-8.2M101.9 90.6h-8.3M101.9 102.2h-8.2M101.9 102.9h-8.3"/>
<path d="M101.9 102h-8.3"/>
</g>
<path d="M89.6 219.8v-14.3M132.9 219.8v-14.3" fill="none" stroke="#000" stroke-width=".27" stroke-dasharray="15.2 1.3 1.3 1.3" stroke-dashoffset="10" stroke-linecap="butt"/>
<path d="M126.9 218h70.5" fill="none" stroke="#000" stroke-width=".27" stroke-dasharray="15.2 1.3 1.3 1.3" stroke-dashoffset=".9" stroke-linecap="butt"/>
<path d="M215.5 80.1h-177.7" fill="none" stroke="#000" stroke-width=".27" stroke-dasharray="6.3 1.3 1.3 1.3" stroke-dashoffset=".7" stroke-linecap="butt"/>
<path d="M256.2 238.2v10.7" fill="none" stroke="#c0c0c0" stroke-width=".27" stroke-dasharray="15.2 1.3 1.3 1.3" stroke-dashoffset="11.8" stroke-linecap="butt"/>
<path d="M250.4 243.6h11.5" fill="none" stroke="#c0c0c0" stroke-width=".27" stroke-dasharray="15.2 1.3 1.3 1.3" stroke-dashoffset="11.4" stroke-linecap="butt"/>
<path d="M264.5 243.6h14.8" fill="none" stroke="#c0c0c0" stroke-width=".27" stroke-dasharray="15.2 1.3 1.3 1.3" stroke-dashoffset="7.4" stroke-linecap="butt"/>
<text font-size="7.1" x="239.8" y="276.1">UNIVERSITY OF TWENTE.</text>
<g font-size="6.9">
<text x="400.2" y="261.8">01</text>
<text x="399.7" y="275.7">A3</text>
</g>
<g font-size="4.8">
<text x="355.5" y="226.3">NORM /</text>
<text x="236" y="228.6">POS.</text>
<text x="258.6" y="228.6">QTY.</text>
<text x="276.3" y="228.6">NAME</text>
<text x="320.3" y="228.6">MATERIAL</text>
<text x="350.6" y="230.8">DIMENSION</text>
<text x="384.4" y="228.6">REMARK</text>
</g>
<g font-size="4.7">
<text x="35.4" y="90.7">A</text>
<text x="214.8" y="90.7">A</text>
<text x="94.2" y="148.3">3</text>
<text x="107.9" y="148.3">4</text>
<text x="120.5" y="148.3">5</text>
<text x="131.5" y="148.3">2</text>
<text x="149.4" y="150">1</text>
<text x="155.9" y="150">6</text>
<text x="240.4" y="178.2">6</text>
<text x="262.9" y="178.2">1</text>
<text x="276.3" y="178.2">Handwheel</text>
<text x="240.4" y="185.2">5</text>
<text x="262.9" y="185.2">2</text>
<text x="276.3" y="182.9">DIN 912 M6 x 10 --</text>
<text x="240.4" y="191.7">4</text>
<text x="262.9" y="191.7">2</text>
<text x="276.3" y="187.4">- 10N</text>
<text x="276.3" y="191.7">Adjustement ring</text>
<text x="276.3" y="196.9">Chain wheel ISO</text>
<text x="240.4" y="201.4">3</text>
<text x="262.9" y="201.4">1</text>
<text x="276.3" y="201.4">- 20Z 08A-1 --</text>
<text x="276.3" y="205.9">20SA12.0N</text>
<text x="240.4" y="210.2">2</text>
<text x="262.9" y="210.2">1</text>
<text x="276.3" y="210.2">keyclanck 1</text>
<text x="240.4" y="216.2">1</text>
<text x="262.9" y="216.2">1</text>
<text x="276.3" y="216.2">Tube</text>
<text x="108.5" y="273.9">SECTION A-A</text>
<text x="108.7" y="278.4">SCALE 1 : 1.5</text>
</g>
<g font-size="4.2">
<text x="251.8" y="258.5">--</text>
<text x="348.3" y="258.5">Handcranck assembly</text>
<text x="251.8" y="264.2">--</text>
<text x="307.8" y="264.2">--</text>
<text x="354.8" y="270">12112024-03</text>
<text x="254.9" y="284.6">FACULTY OF ENGINEERING</text>
</g>
<text font-size="3.5" x="342.7" y="279.1">Assembly Handcranck DRAWING</text>
<g font-size="3.4">
<text x="337.8" y="241.7">Diego Marcos Alfonso</text>
<text x="390.5" y="241.6">11/10/2024</text>
<text x="337.8" y="248.3">J. Pedro Ribeiro Pesôa</text>
<text x="390.6" y="248.2">1:5</text>
</g>
<g font-size="2.7">
<text x="231.2" y="240.1">PROJECTION</text>
<text x="231.2" y="243.1">METHOD</text>
<text x="289.8" y="241.5">UNLESS STATED</text>
<text x="292.4" y="244.5">OTHERWISE:</text>
<text x="321.4" y="241.5">DRAWN</text>
<text x="378.4" y="241.3">DATE</text>
<text x="285.6" y="247.5">TOLERANCES</text>
<text x="307.3" y="247.5">0,5 MM</text>
<text x="321.1" y="248.1">CHECKED</text>
<text x="378.2" y="248">SCALE</text>
<text x="231.2" y="253.5">MATERIAL</text>
<text x="281.8" y="253.5">SURFACE TREATMENT</text>
<text x="337.7" y="253.5">TITLE</text>
<text x="398.5" y="253.5">REV.</text>
<text x="337.7" y="264.2">DRAWING NO.</text>
<text x="337.7" y="274.2">FILE / PART NAME</text>
<text x="337.9" y="284.6">DIMENSIONS IN MILLIMETERS</text>
<text x="387.3" y="284.6">SHEET 1 OF 1</text>
</g>
<g font-size="2.5">
<text x="34.6" y="8.2">1</text>
<text x="84.2" y="8.2">2</text>
<text x="134.2" y="8.2">3</text>
<text x="184.2" y="8.2">4</text>
<text x="233.8" y="8.8">5</text>
<text x="284.9" y="8.9">6</text>
<text x="334.7" y="8.9">7</text>
<text x="384.4" y="8.9">8</text>
<text x="6.7" y="24.2">A</text>
<text x="411.7" y="24.2">A</text>
<text x="6.7" y="74.2">B</text>
<text x="411.7" y="74.2">B</text>
<text x="6.7" y="124.2">C</text>
<text x="411.7" y="124.2">C</text>
<text x="6.7" y="174.2">D</text>
<text x="411.7" y="174.2">D</text>
<text x="7.1" y="224.3">E</text>
<text x="411.8" y="225.4">E</text>
<text x="7.1" y="273.9">F</text>
<text x="411.8" y="272.8">F</text>
<text x="34.6" y="290.2">1</text>
<text x="84.2" y="290.2">2</text>
<text x="134.2" y="290.2">3</text>
<text x="184.2" y="290.2">4</text>
<text x="233.8" y="290.5">5</text>
<text x="285.6" y="291">6</text>
<text x="335.2" y="290.2">7</text>
<text x="384.5" y="290.7">8</text>
</g>
</svg>
